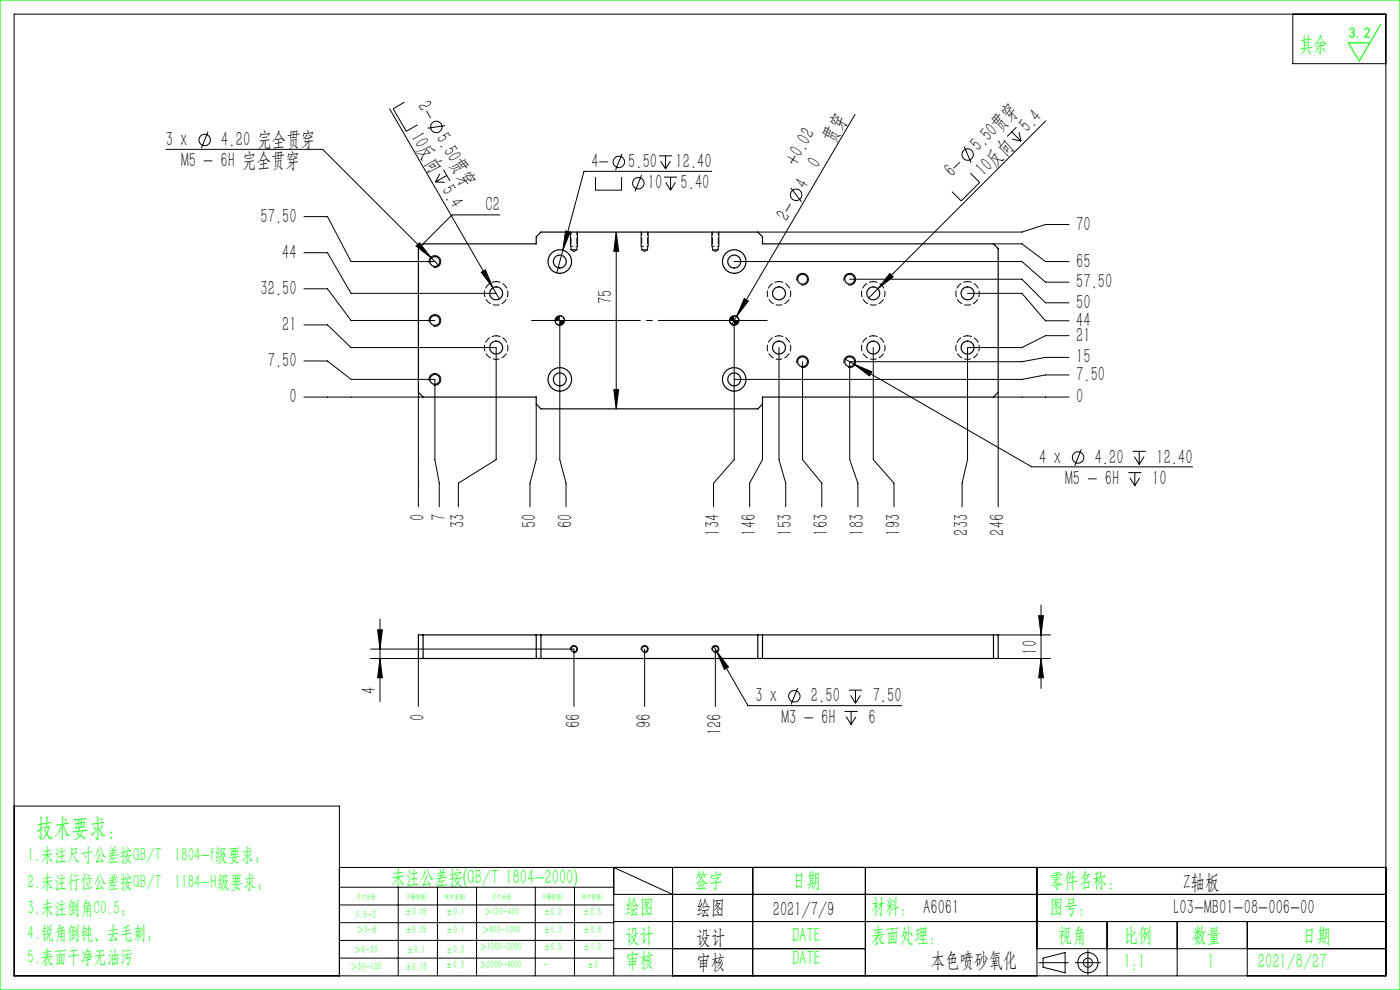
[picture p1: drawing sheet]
<svg xmlns="http://www.w3.org/2000/svg" width="297mm" height="210mm" viewBox="0 0 297 210" stroke-linecap="round" stroke-linejoin="round" font-family="sans-serif">
<g fill="none" stroke="#000" stroke-width=".21">
<path d="M3 3h291v204h-291zM274.3 3v10.5h19.7M35.2 31.7h33.3l24.5 24.5M44.1 28l-1.4 3.4M82.6 23.1l22 37.9M85.8 21.7l-2.4 1.4 2.8 4.8 2.4-1.4M92.4 38.6l1.9 .1M93.3 36.9l-.9 1.7M94.1 36l1.4 2.4M94.4 26.7l-3.7 .5M94.8 37.2l-2.4 1.4M126.3 37.6v2.7h5.6v-2.7"/>
<path d="M132 32.6l-1.4 3.5M136.1 37.1l-1.4 3.5M139.8 33.1h2.8M140.2 34.2l1 1.6M140.9 37.6h2.7M141.2 33.1v2.7M141.2 38.7l1.1 1.6M142.2 34.2l-1 1.6M142.3 37.6v2.7M143.3 38.7l-1 1.6M151 36.3h-27.1l-4.5 16.8M167.7 39.9l2.3 2.9"/>
<path d="M181.4 24.3l-25.1 42.8M204.5 31.1l1.5 3.4M205.9 36.7l1.9 2-3.9 3.9-2-1.9M214.6 28l2 1.9M214.7 29.5l1.9 .4M215.6 27l-1.9 2M216.2 28l.4 1.9M221.8 25.6l-37.5 37.6M64.5 46h5l5 9.5h17.8M64.5 53.6h5l5 8.6h30.8M89 51.5l2.5 3.2-3.2-2.5zM91.1 55.8a1.25 1.25 0 0 1 1-1.6 1.25 1.25 0 0 1 1.4 1.4 1.25 1.25 0 0 1-1.6 1.1"/>
<path d="M102.1 57.8l.9-.5 1.6 3.7zM106.1 45.6h-10.2l-6.1 6.1M119.4 53.1l-1.3 4.8M120 49l1 .3-1.6 3.8zM121 49.2v3M122.5 49.2v3M130.7 49.2l.5 4.1h-1zM130.7 49.2v37.5M136 49.2v3M137.5 49.2v3M151 49.2v3M152.5 49.2v3"/>
<path d="M155.8 55.5h61l5 4.4h5M169.1 59.6a1.25 1.25 0 0 1 1-1.6 1.25 1.25 0 0 1 1.4 1.3 1.25 1.25 0 0 1-1.6 1.1M179.1 59.6a1.25 1.25 0 0 1 1-1.6 1.25 1.25 0 0 1 1.4 1.3 1.25 1.25 0 0 1-1.6 1.1M180.3 59.2h36.5l5 5h5M188.8 58l.7 .7-3.3 2.6zM210.8 51.7h6l5 3.8h5M226.8 47.6h-5l-5 1.6h-56M64.5 76.6h5l5 3.9h17.8v17l.9 5v5M64.5 68.9h5l5 4.8h30.8v23.8l-8.1 5v5M64.5 61.3h5l5 6.7h17.8M91.1 68.3a1.25 1.25 0 0 1 1-1.6 1.25 1.25 0 0 1 1.4 1.4 1.25 1.25 0 0 1-1.6 1.1M104.6 61l1.3 2.4"/>
<path d="M117.8 68l.2 .6 .8 .4M118.8 68v29.5l1.3 5v5M118.8 67l.7 .3 .3 .7M154.8 68l.2 .6 .8 .4M155.8 68v29.5l-4.4 5v5M155.8 67l.7 .3 .3 .7M156.3 67.1l-1 1.7M157.9 63.3l.9 .6-2.5 3.2zM165.3 73.7v23.8l1.4 5v5M169.1 77.1a1.25 1.25 0 0 1 1-1.6 1.25 1.25 0 0 1 1.4 1.3 1.25 1.25 0 0 1-1.6 1.1M170.3 76.7v20.8l4 5v5M179.1 77.1a1.25 1.25 0 0 1 1-1.6 1.25 1.25 0 0 1 1.4 1.3 1.25 1.25 0 0 1-1.6 1.1"/>
<path d="M179.3 76.2l39.6 22.8h34.1M181.2 77.3l3.8 1.6-.6 .8zM185.3 73.7v23.8l4.3 5v5M205.3 62.2h11.5l5 5.8h5M226.8 79.5h-5l-5 1h-61M226.8 71.2h-5l-5 2.5h-11.5v23.8l-1.2 5v5M226.8 75.8h-5l-5 .9h-36.5v20.8l1.7 5v5M64.5 84.2h25.3M88.8 83.2v24.3M91.1 80.8a1.25 1.25 0 0 1 1-1.6 1.25 1.25 0 0 1 1.4 1.4 1.25 1.25 0 0 1-1.6 1.1M113.8 85.7v11.8l-1.4 5v5M130.2 82.6h1l-.5 4.1z"/>
<path d="M161.8 85.7v11.8l-2.8 5v5M210.8 84.2h16M211.8 83.2v24.3M229.4 95.3l-1.4 3.5M240.3 95.7h2.8M240.6 96.8l1.1 1.7M241.7 95.7v2.8M242.7 96.8l-1 1.7M239.4 100.3h2.7M239.7 101.4l1 1.6M240.7 100.3v2.7M241.8 101.4l-1.1 1.6"/>
<path d="M78.6 139.7h10.2v10.2M78.6 137.7h43.2v12.2M80.1 133.6h1l-.5 4.1zM80.6 139.7l.5 4.1h-1zM80.6 131.3v17.5M121 137.9a.75 .75 0 0 1 .7-1 .75 .75 0 0 1 .8 .8 .75 .75 0 0 1-.9 .7M136 137.9a.75 .75 0 0 1 .7-1 .75 .75 0 0 1 .8 .8 .75 .75 0 0 1-.9 .7M136.8 137.7v12.2M151 137.9a.75 .75 0 0 1 .7-1 .75 .75 0 0 1 .8 .8 .75 .75 0 0 1-.9 .7M151.4 137.1l7.3 12.6h32.6M151.8 137.7v12.2M152.1 138.2l2.5 3.3-.9 .5z"/>
<path d="M211.8 139.7h11.1M211.8 134.7h11.1M220.3 130.6h1.1l-.5 4.1zM220.9 139.7l.5 4.1h-1.1zM220.9 128.3v17.7M169.2 146l-1.4 3.4M179.2 150.9h2.7M179.5 152l1.1 1.7M180.1 146.4h2.8M180.4 147.5l1.1 1.7M180.6 150.9v2.8M181.5 146.4v2.8"/>
<path d="M181.6 152l-1 1.7M182.5 147.5l-1 1.7M3 171h69v36M72 184h222M72 188.2h58.2M72 192h58.2M72 195.7h58.2M72 199.5h58.2M84.5 188.2v18.8M92.8 188.2v18.8M101.1 188.2v18.8M113.6 188.2v18.8"/>
<path d="M121.9 188.2v18.8M130.2 189.7h163.8M130.2 195.5h163.8M142.7 189.7l-12.5-5.7v23M142.7 184v23M159.7 184v23M183.6 184v23M220 184v23M234.9 195.5v11.5M249.7 195.5v11.5M264.6 195.5v11.5M72 203.2h58.2"/>
<path d="M130.2 201.2h53.4M220 201.2h74M220.4 204.2h6.2M221.3 203.2l4.7-1.1v4.3l-4.7-1.2zM228.1 204.2h5.3M230.8 201.5v5.3"/>
<circle cx="43.4" cy="29.7" r="1.21"/>
<circle cx="92.6" cy="26.9" r="1.21"/>
<circle cx="131.3" cy="34.4" r="1.21"/>
<circle cx="135.4" cy="38.9" r="1.21"/>
<circle cx="205.3" cy="32.8" r="1.21"/>
<circle cx="168.9" cy="41.3" r="1.21"/>
<circle cx="228.7" cy="97" r="1.21"/>
<circle cx="168.5" cy="147.7" r="1.21"/>
<circle cx="230.8" cy="204.2" r="2.15"/>
<circle cx="230.8" cy="204.2" r=".96"/>
</g>
<path d="M112.8 68h50" fill="none" stroke="#000" stroke-width=".21" stroke-dasharray="30.5 1.3 1.3 1.3" stroke-dashoffset="7.4"/>
<path d="M0 0h297v210h-297zM292.9 5.2l-4.5 7.7-2.4-3.8h4.6" fill="none" stroke="#0f0" stroke-width=".25"/>
<path d="M121 52.2h1.5M136 52.2h1.5M151 52.2h1.5" fill="none" stroke="#000" stroke-width=".21" stroke-dasharray="1.3 .6" stroke-dashoffset=".8"/>
<g fill="#000">
<path d="M102.1 57.8l.9-.5 1.6 3.7zM157.9 63.3l.9 .6-2.5 3.2zM188.8 58l.7 .7-3.3 2.6z"/>
<path d="M120 49l-.6 4.1 1.6-3.8zM89 51.5l-.7 .7 3.2 2.5zM181.2 77.3l3.2 2.4 .6-.8zM152.1 138.2l1.6 3.8 .9-.5z"/>
<path d="M130.7 49.2l.5 4.1h-1zM130.2 82.6h1l-.5 4.1zM80.1 133.6h1l-.5 4.1zM80.6 139.7l.5 4.1h-1z"/>
<path d="M118.8 68v1l.4-.1 .4-.4 .2-.5zM118.1 67.2l-.3 .8h1v-1zM155.8 68v1l.4-.1 .4-.4 .2-.5zM155 67.3l-.2 .7h1v-1z"/>
<path d="M220.9 139.7l.5 4.1h-1.1zM220.3 130.6h1.1l-.5 4.1z"/>
</g>
<g fill="none" stroke="#000" stroke-width=".25">
<path d="M88.8 52.7l1-1h24v-1.5l1-1h46l1 1v1.5h49l1 1v30.5l-1 1h-49v1.5l-1 1h-46l-1-1v-1.5h-24l-1-1zM88.8 134.7h123v5h-123zM89.8 134.7v5M113.8 134.7v5M114.8 134.7v5M160.8 134.7v5M161.8 134.7v5M210.8 134.7v5"/>
<circle cx="92.3" cy="55.5" r="1.05"/>
<circle cx="118.8" cy="55.5" r="2.5"/>
<circle cx="118.8" cy="55.5" r="1.38"/>
<circle cx="155.8" cy="55.5" r="1.38"/>
<circle cx="155.8" cy="55.5" r="2.5"/>
<circle cx="170.3" cy="59.2" r="1.05"/>
<circle cx="180.3" cy="59.2" r="1.05"/>
<circle cx="92.3" cy="68" r="1.05"/>
<circle cx="105.3" cy="73.7" r="1.38"/>
<circle cx="105.3" cy="62.2" r="1.38"/>
<circle cx="118.8" cy="68" r="1"/>
<circle cx="155.8" cy="68" r="1"/>
<circle cx="165.3" cy="73.7" r="1.38"/>
<circle cx="165.3" cy="62.2" r="1.38"/>
<circle cx="170.3" cy="76.7" r="1.05"/>
<circle cx="180.3" cy="76.7" r="1.05"/>
<circle cx="185.3" cy="73.7" r="1.38"/>
<circle cx="185.3" cy="62.2" r="1.38"/>
<circle cx="205.3" cy="73.7" r="1.38"/>
<circle cx="205.3" cy="62.2" r="1.38"/>
<circle cx="92.3" cy="80.5" r="1.05"/>
<circle cx="118.8" cy="80.5" r="2.5"/>
<circle cx="118.8" cy="80.5" r="1.38"/>
<circle cx="155.8" cy="80.5" r="2.5"/>
<circle cx="155.8" cy="80.5" r="1.38"/>
<circle cx="121.8" cy="137.7" r=".63"/>
<circle cx="136.8" cy="137.7" r=".63"/>
<circle cx="151.8" cy="137.7" r=".63"/>
</g>
<path d="M121.1 53h.7M121.8 53h.6M136.1 53h.7M136.8 53h.6M151.1 53h.7M151.8 53h.6" fill="none" stroke="#000" stroke-width=".21" stroke-dasharray="1.3 .6"/>
<g fill="none" stroke="#000" stroke-width=".21" stroke-dasharray="1.3 .6" stroke-dashoffset=".4">
<path d="M105.3 59.7a2.5 2.5 0 0 1 2.2 3.6 2.5 2.5 0 0 1-4.2 .5 2.5 2.5 0 0 1 1.4-4l.6-.1M121.1 53l.7 .4M121.8 53.4l.6-.4M136.1 53l.7 .4M136.8 53.4l.6-.4M151.1 53l.7 .4M151.8 53.4l.6-.4M165.3 59.7a2.5 2.5 0 0 1 2.2 3.6 2.5 2.5 0 0 1-4.2 .5 2.5 2.5 0 0 1 1.4-4l.6-.1M185.3 59.7a2.5 2.5 0 0 1 2.2 3.6 2.5 2.5 0 0 1-4.2 .5 2.5 2.5 0 0 1 1.4-4l.6-.1M205.3 59.7a2.5 2.5 0 0 1 2.2 3.6 2.5 2.5 0 0 1-4.2 .5 2.5 2.5 0 0 1 1.4-4l.6-.1M105.3 71.2a2.5 2.5 0 0 1 2.2 3.6 2.5 2.5 0 0 1-4.2 .5 2.5 2.5 0 0 1 1.4-4l.6-.1M165.3 71.2a2.5 2.5 0 0 1 2.2 3.6 2.5 2.5 0 0 1-4.2 .5 2.5 2.5 0 0 1 1.4-4l.6-.1"/>
<path d="M185.3 71.2a2.5 2.5 0 0 1 2.2 3.6 2.5 2.5 0 0 1-4.2 .5 2.5 2.5 0 0 1 1.4-4l.6-.1M205.3 71.2a2.5 2.5 0 0 1 2.2 3.6 2.5 2.5 0 0 1-4.2 .5 2.5 2.5 0 0 1 1.4-4l.6-.1"/>
</g>
<path d="M121.1 49.2v3.8M122.4 53v-3.8M136.1 49.2v3.8M137.4 53v-3.8M151.1 49.2v3.8M152.4 53v-3.8" fill="none" stroke="#000" stroke-width=".21" stroke-dasharray="1.3 .6" stroke-dashoffset=".7"/>
<text font-size="5.4" fill="#0f0" x="7.7" y="177.2">技术要求：</text>
<g font-size="4.4" fill="#0f0">
<text x="275.6" y="10.8">其余</text>
<text x="83" y="187.5">未注公差按(GB/T 1804-2000)</text>
<text x="147.3" y="188">签字</text>
<text x="168" y="188">日期</text>
<text x="222.6" y="188">零件名称：</text>
<text x="132.7" y="193.6">绘图</text>
<text x="184.8" y="193.6">材料： A6061</text>
<text x="222.6" y="193.6">图号：</text>
<text x="132.7" y="199.8">设计</text>
<text x="168" y="199.8">DATE</text>
<text x="184.8" y="199.8">表面处理：</text>
<text x="224.4" y="199.8">视角</text>
<text x="238.4" y="199.8">比例</text>
<text x="253" y="199.8">数量</text>
<text x="276.3" y="199.8">日期</text>
<text x="132.7" y="205.1">审核</text>
<text x="168" y="204.6">DATE</text>
<text x="238.4" y="205.3">1:1</text>
<text x="256.2" y="205.3">1</text>
<text x="266.9" y="205.3">2021/8/27</text>
</g>
<g font-size="4.4">
<text x="88.5" y="22.6" transform="rotate(60 88.5 22.6)">2-</text>
<text x="87" y="29" transform="rotate(60 87 29)">10反向</text>
<text x="92.4" y="29.3" transform="rotate(60 92.4 29.3)">5.50贯穿</text>
<text x="218" y="28.3" transform="rotate(-45 218 28.3)">5.4</text>
<text x="35.2" y="31">3 x</text>
<text x="38.4" y="35.3">M5 - 6H 完全贯穿</text>
<text x="47" y="31">4.20 完全贯穿</text>
<text x="125.5" y="35.7">4-</text>
<text x="133.3" y="35.7">5.50</text>
<text x="143.3" y="35.7">12.40</text>
<text x="168.8" y="35.4" transform="rotate(-60 168.8 35.4)">+0.02</text>
<text x="173.7" y="35.8" transform="rotate(-60 173.7 35.8)">0</text>
<text x="176.8" y="30.5" transform="rotate(-60 176.8 30.5)">贯穿</text>
<text x="207.6" y="32.3" transform="rotate(-45 207.6 32.3)">5.50贯穿</text>
<text x="93.6" y="40.4" transform="rotate(60 93.6 40.4)">5.4</text>
<text x="137.4" y="40.2">10</text>
<text x="144.4" y="40.2">5.40</text>
<text x="171" y="40.3" transform="rotate(-60 171 40.3)">4</text>
<text x="202.1" y="37.8" transform="rotate(-45 202.1 37.8)">6-</text>
<text x="208.7" y="37.6" transform="rotate(-45 208.7 37.6)">10反向</text>
<text x="55.3" y="47.2">57.50</text>
<text x="103" y="44.7">C2</text>
<text x="167.1" y="47" transform="rotate(-60 167.1 47)">2-</text>
<text x="228.3" y="48.9">70</text>
<text x="59.9" y="54.9">44</text>
<text x="228.3" y="56.8">65</text>
<text x="55.3" y="62.6">32.50</text>
<text x="129.9" y="64.4" transform="rotate(-90 129.9 64.4)">75</text>
<text x="228.3" y="61.1">57.50</text>
<text x="228.3" y="65.5">50</text>
<text x="59.9" y="70.2">21</text>
<text x="228.3" y="69.3">44</text>
<text x="56.8" y="77.9">7.50</text>
<text x="228.3" y="72.5">21</text>
<text x="228.3" y="77.1">15</text>
<text x="228.3" y="80.8">7.50</text>
<text x="61.4" y="85.5">0</text>
<text x="228.3" y="85.5">0</text>
<text x="220.5" y="98.3">4 x</text>
<text x="232.2" y="98.3">4.20</text>
<text x="245.3" y="98.3">12.40</text>
<text x="226" y="102.9">M5 - 6H</text>
<text x="244.4" y="102.9">10</text>
<text x="90.1" y="110.6" transform="rotate(-90 90.1 110.6)">0</text>
<text x="94.5" y="110.6" transform="rotate(-90 94.5 110.6)">7</text>
<text x="98.5" y="112.1" transform="rotate(-90 98.5 112.1)">33</text>
<text x="113.7" y="112.1" transform="rotate(-90 113.7 112.1)">50</text>
<text x="121.4" y="112.1" transform="rotate(-90 121.4 112.1)">60</text>
<text x="152.7" y="113.6" transform="rotate(-90 152.7 113.6)">134</text>
<text x="160.3" y="113.6" transform="rotate(-90 160.3 113.6)">146</text>
<text x="168" y="113.6" transform="rotate(-90 168 113.6)">153</text>
<text x="175.6" y="113.6" transform="rotate(-90 175.6 113.6)">163</text>
<text x="183.3" y="113.6" transform="rotate(-90 183.3 113.6)">183</text>
<text x="190.9" y="113.6" transform="rotate(-90 190.9 113.6)">193</text>
<text x="205.4" y="113.6" transform="rotate(-90 205.4 113.6)">233</text>
<text x="213" y="113.6" transform="rotate(-90 213 113.6)">246</text>
<text x="220" y="138.8" transform="rotate(-90 220 138.8)">10</text>
<text x="79.7" y="147.3" transform="rotate(-90 79.7 147.3)">4</text>
<text x="160.3" y="149">3 x</text>
<text x="172" y="149">2.50</text>
<text x="185.1" y="149">7.50</text>
<text x="90.1" y="152.9" transform="rotate(-90 90.1 152.9)">0</text>
<text x="123.1" y="154.5" transform="rotate(-90 123.1 154.5)">66</text>
<text x="138.1" y="154.5" transform="rotate(-90 138.1 154.5)">96</text>
<text x="165.8" y="153.5">M3 - 6H</text>
<text x="184.2" y="153.5">6</text>
<text x="153.1" y="156" transform="rotate(-90 153.1 156)">126</text>
<text x="251.1" y="188.6">Z轴板</text>
<text x="147.8" y="194">绘图</text>
<text x="163.9" y="194.3">2021/7/9</text>
<text x="249" y="194">L03-MB01-08-006-00</text>
<text x="147.8" y="200.2">设计</text>
<text x="147.8" y="205.5">审核</text>
<text x="197.5" y="205">本色喷砂氧化</text>
</g>
<g font-size="4" fill="#0f0">
<text x="5.9" y="182.6">1.未注尺寸公差按GB/T 1804-f级要求；</text>
<text x="5.9" y="188.4">2.未注行位公差按GB/T 1184-H级要求；</text>
<text x="5.9" y="193.9">3.未注倒角C0.5；</text>
<text x="5.9" y="199.2">4.锐角倒钝、去毛刺；</text>
<text x="5.9" y="204.2">5.表面干净无油污</text>
</g>
<text font-size="3.2" fill="#0f0" x="286.1" y="8">3.2</text>
<g font-size="2.3" fill="#0f0">
<text x="75.5" y="194.7">0.5-3</text>
<text x="75.6" y="198">＞3-6</text>
<text x="85.9" y="194.2">±0.05</text>
<text x="85.9" y="198">±0.05</text>
<text x="94.6" y="194.2">±0.1</text>
<text x="94.6" y="198">±0.1</text>
<text x="102.2" y="198">＞400-1000</text>
<text x="102.7" y="194.2">＞120-400</text>
<text x="115.3" y="194.2">±0.2</text>
<text x="115.3" y="198">±0.3</text>
<text x="123.7" y="194.2">±0.5</text>
<text x="123.7" y="198">±0.8</text>
<text x="75.1" y="202.2">＞6-30</text>
<text x="86.3" y="202.2">±0.1</text>
<text x="94.6" y="202.2">±0.2</text>
<text x="101.7" y="201.6">＞1000-2000</text>
<text x="115.3" y="201.6">±0.5</text>
<text x="123.7" y="201.6">±1.2</text>
<text x="74.3" y="205.8">＞30-120</text>
<text x="85.9" y="205.8">±0.15</text>
<text x="94.5" y="205.4">±0.3</text>
<text x="101.7" y="205.4">＞2000-4000</text>
<text x="115.3" y="205.4">-</text>
<text x="124.5" y="205.4">±2</text>
</g>
<g font-size="1.5" fill="#0f0">
<text x="75.5" y="190.6">尺寸分段</text>
<text x="86.4" y="190.6">F(精密级)</text>
<text x="94.4" y="190.6">M(中密级)</text>
<text x="104.3" y="190.6">尺寸分段</text>
<text x="115.2" y="190.6">F(精密级)</text>
<text x="123.5" y="190.6">M(中密级)</text>
</g>
</svg>
